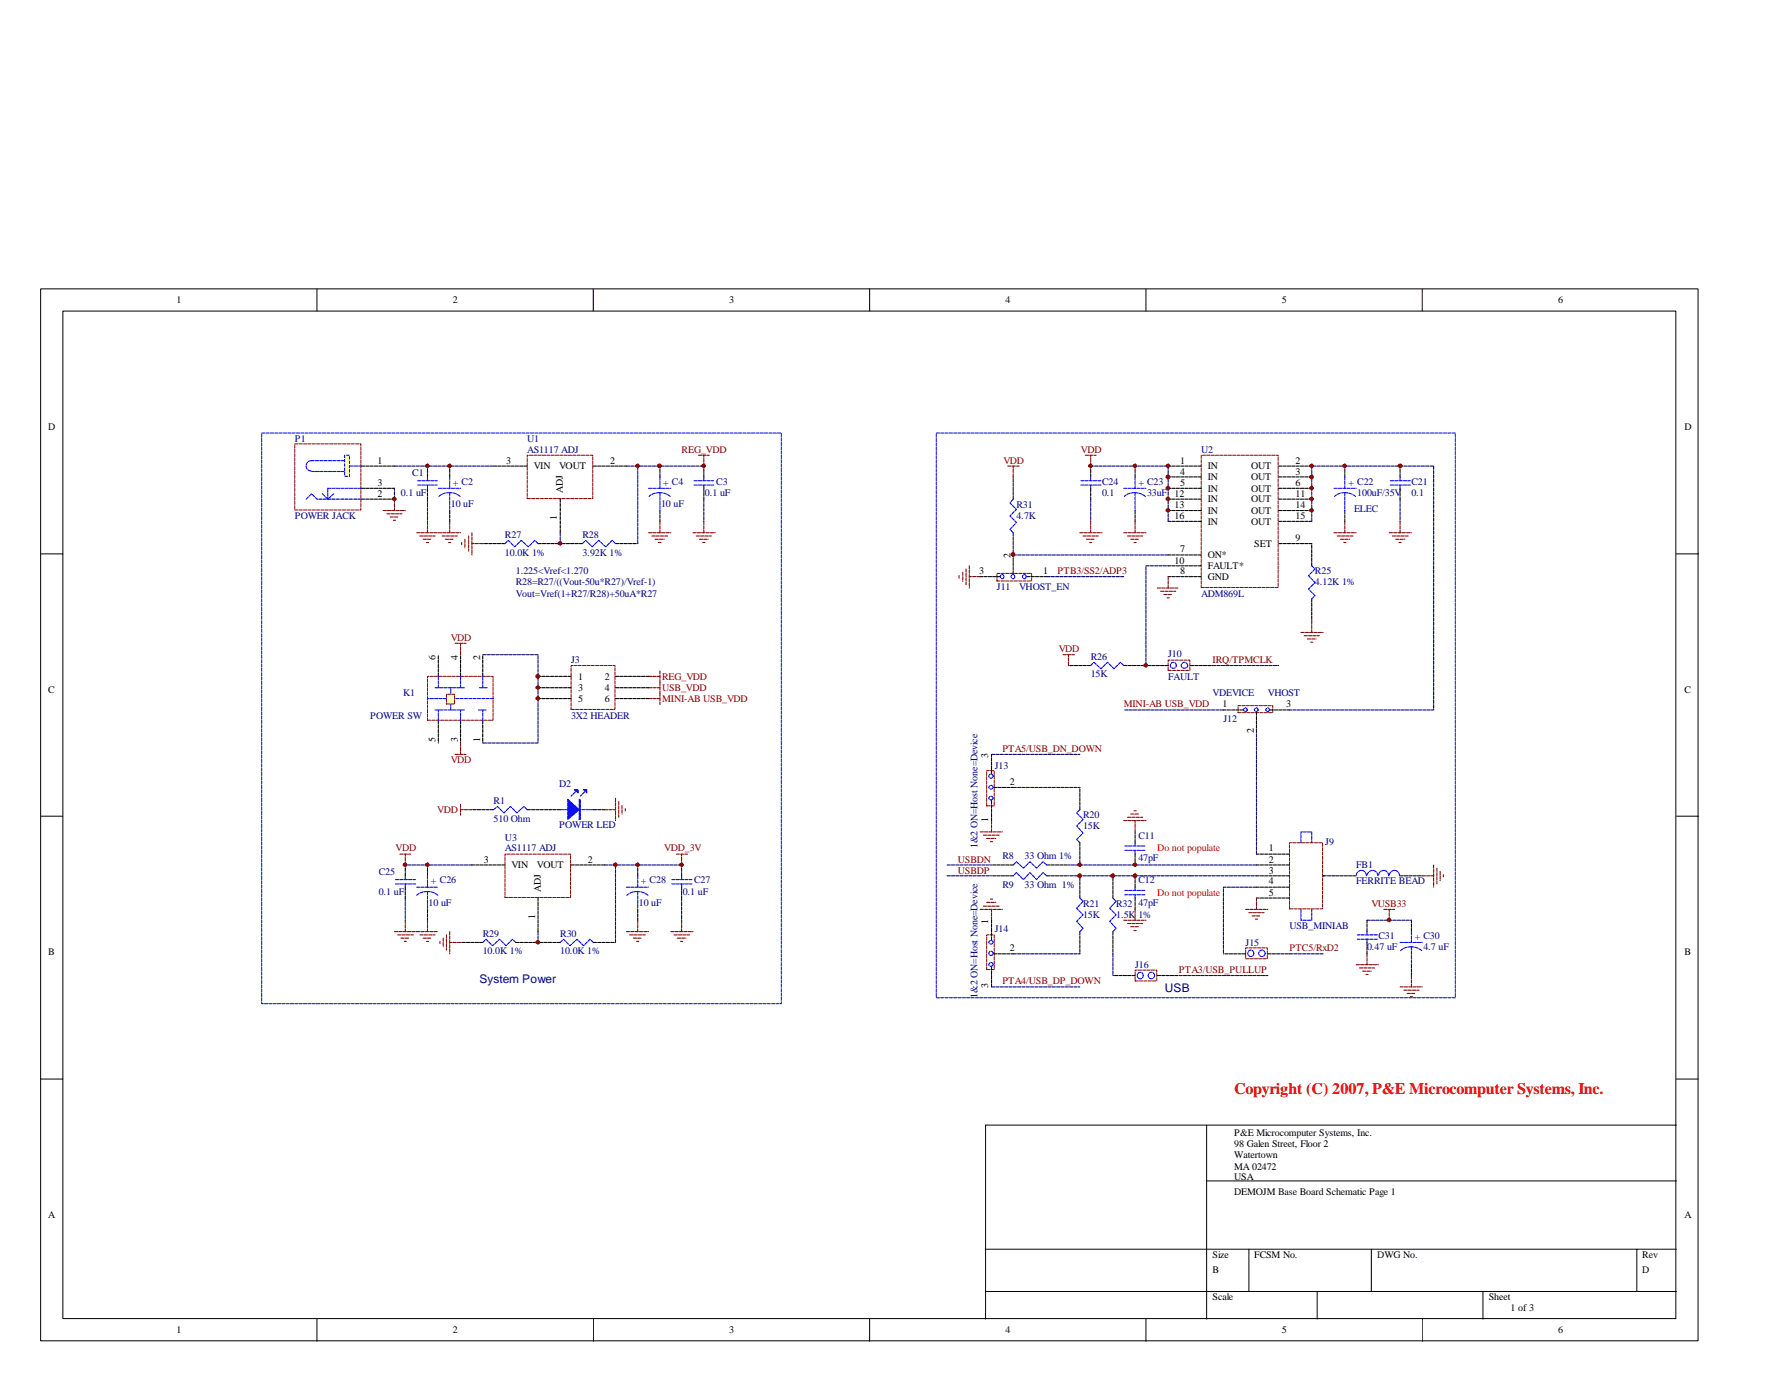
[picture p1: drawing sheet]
<svg xmlns="http://www.w3.org/2000/svg" width="279mm" height="216mm" viewBox="0 0 279 216" stroke-linecap="round" stroke-linejoin="round" font-family="sans-serif">
<g fill="none" stroke="#000" stroke-width=".16">
<path d="M6.3 45.1h259v164.4h-259zM9.8 48.6h252.1v157.4h-252.1zM49.5 45.1v3.5M92.7 45.1v3.5M135.9 45.1v3.5M179.1 45.1v3.5M222.2 45.1v3.5M6.3 86.5h3.5M262 86.5h3.4M6.3 127.5h3.5M262 127.5h3.4M6.3 168.6h3.5"/>
<path d="M188.6 175.8v30.3M262 168.6h3.4M262 175.8h-108v30.3M154 195.2h108M188.6 184.5h73.4M195.2 195.2v6.6M214.3 195.2v6.6M255.8 195.2v6.6M49.5 206.1v3.4M92.7 206.1v3.4M135.9 206.1v3.4M154 201.8h108"/>
<path d="M179.1 206.1v3.4M205.8 201.8v4.3M222.2 206.1v3.4M231.7 201.8v4.3"/>
</g>
<path d="M146.3 67.6h81.1v88.3h-81.1v-88.3" fill="none" stroke="#0000bf" stroke-width=".16" stroke-dasharray=".5 .2"/>
<path d="M193.5 110.2h5.4v1.1h-5.4z" fill="none" stroke="#800000" stroke-width=".16" stroke-dasharray=".5 .2"/>
<path d="M194.3 110.9h-3.1M196.3 111.3v3.1M198.5 110.9h3" fill="none" stroke="#000" stroke-width=".17" stroke-dasharray=".5 .2"/>
<g fill="none" stroke="#00f" stroke-width=".17" stroke-dasharray=".5 .2">
<circle cx="194.6" cy="110.9" r=".29"/>
<circle cx="196.3" cy="110.9" r=".29"/>
<circle cx="198.1" cy="110.9" r=".29"/>
</g>
<path d="M187.8 71.2h11.9v20.6h-11.9z" fill="#fff"/>
<path d="M187.7 71.1h12v20.7h-12z" fill="none" stroke="#800000" stroke-width=".16" stroke-dasharray=".5 .2"/>
<g fill="none" stroke="#000" stroke-width=".17" stroke-dasharray=".5 .2">
<path d="M187.7 72.8h-5.2M187.7 74.5h-5.2M187.7 76.3h-5.2M187.7 78h-5.2M187.7 79.8h-5.2M199.8 72.8h5.2M199.8 74.5h5.2M199.8 76.3h5.2M199.8 78h5.2M199.8 79.8h5.2M187.7 81.4h-5.2M187.7 86.7h-5.2"/>
<path d="M187.7 88.4h-5.2M187.7 90.1h-5.2M199.8 81.4h5.2M199.8 84.9h5.2M205 88.4v-3.5M205 93.6v3.4"/>
</g>
<path d="M205 93.6l.5-.6-1-1 1-1-1-1.1 1-1-.5-.5" fill="none" stroke="#00f" stroke-width=".17" stroke-dasharray=".5 .2"/>
<path d="M180.8 91.9h3.4M181.4 92.4h2.3M181.9 92.9h1.3M182.4 93.4h.3M182.5 90.1v1.8M203.3 98.8h3.5M203.8 99.3h2.4M204.3 99.8h1.4M205 97v1.8M204.8 100.3h.3" fill="none" stroke="#800000" stroke-width=".17" stroke-dasharray=".5 .2"/>
<path d="M201.6 131.7h5.1v10.3h-5.1z" fill="#fff"/>
<path d="M155.8 89.6h5.4v1.2h-5.4zM182.5 103.1h3.4v1.6h-3.4zM154.2 120.4h1.2v5.5h-1.2zM201.5 131.7h5.2v10.3h-5.2zM154.2 146h1.2v5.5h-1.2zM177.4 151.6h3.4v1.6h-3.4zM194.6 148.1h3.4v1.7h-3.4z" fill="none" stroke="#800000" stroke-width=".16" stroke-dasharray=".5 .2"/>
<g fill="none" stroke="#000" stroke-width=".17" stroke-dasharray=".5 .2">
<path d="M158.3 78v-3.5M170.4 76.3v1.7M170.4 74.5v-1.7M177.4 74.5v-1.7M177.4 79.8v1.6M210.1 74.5v-1.7M210.1 79.8v1.6M218.8 74.5v-1.7M218.8 76.3v1.7M156.3 90.1h-3.1M158.3 89.7v-3M158.3 83.2v3.5"/>
<path d="M160.4 90.1h3.2M170.4 104h-3.4M175.6 104h3.5M182.5 104h-3.4M186 104h3.5M77.1 126.5h-3.4M82.4 126.5h3.5M87.5 126.5h-1.6M92.7 126.5h1.8M154.9 125.1v3.1M154.9 120.9v-3M155.3 123h3"/>
<path d="M158.3 135.1h-3.4M158.3 136.8h-3.4M163.6 135.1h3.4M163.6 136.8h3.4M168.7 131.7v3.4M168.7 126.5v-3.5M177.4 138.6v-1.8M177.4 133.4v1.7M177.4 131.7v-1.7M201.5 133.4h-5.2M201.5 135.1h-5.2M201.5 136.8h-5.2"/>
<path d="M201.5 138.6h-5.2M206.8 136.8h.1M211.9 136.8h-3.5M218.8 136.8h3.4M154.9 146.9v-3.1M154.9 151v3.2M155.3 149h3M168.7 140.3v-3.5M168.7 145.5v3.5M173.9 140.3v-3.5M173.9 145.5v3.5M177.4 140.3v1.8"/>
<path d="M177.4 152.4h-3.5M180.8 152.4h3.4M194.6 149h-3.4M198.1 149h3.4M201.5 140.3h-5.2M213.6 147.2v1.8M213.6 145.5v-1.7M220.6 145.5v-1.7M220.6 150.7v1.7"/>
</g>
<g fill="none" stroke="#00f" stroke-width=".17" stroke-dasharray=".5 .2">
<path d="M158.3 78l-.5 .6 1 1-1 1 1 1-1 1.1 .5 .5M170.4 75.1v-.6M170.4 76.3v-.5M172 75.1h-3.1M172 75.8h-3.1M175.6 76.3h3.5M177.3 77l-1 .2-.6 .4M177.4 77v2.8M177.4 74.5v1.8M179 77.6l-.7-.4-1-.2M208.4 76.3h3.5M210.1 77v2.8"/>
<path d="M210.1 74.5v1.8M210.1 77l-1 .2-.6 .4M211.8 77.6l-.6-.4-1.1-.2M217.3 75.8h3.1M217.3 75.1h3.1M218.8 75.8v.5M218.8 74.5v.6M175.6 104l-.5-.5-1 1-1-1-1.1 1-1.1-1-.5 .5M82.4 126.5l-.5-.5-1.1 1-1-1-1.1 1-1-1-.6 .5M87.5 126.5h5.2M89.9 123.7l-.7 .7M91.4 123.7l-.7 .7"/>
<path d="M163.6 135.1l-.6-.5-1 1-1-1-1.1 1-1.1-1-.5 .5M163.6 136.8l-.6-.5-1 1.1-1-1.1-1.1 1.1-1.1-1.1-.5 .5M168.7 126.5l-.5 .5 1 1-1 1 1 1.1-1 1 .5 .6M177.4 139.1v-.5M177.4 132.2v-.5M177.4 133.4v-.6M178.9 139.1h-3.1M178.9 139.8h-3.1M178.9 132.2h-3.1M178.9 132.8h-3.1M203.3 131.7v-1.7h1.7v1.7M212.8 136a.85 .85 0 0 0-.9 .8"/>
<path d="M213.5 136.8a.84 .84 0 0 0-.7-.8M214.5 136a.91 .91 0 0 0-.9 .8M215.3 136.8a.85 .85 0 0 0-.8-.8M216.2 136a.85 .85 0 0 0-.8 .8M217 136.8a.84 .84 0 0 0-.8-.8M217.9 136a.85 .85 0 0 0-.8 .8M218.7 136.8a.84 .84 0 0 0-.8-.8M168.7 145.5l.5-.5-1-1.1 1-1-1-1 1-1.1-.5-.5M173.9 145.5l.5-.5-1-1.1 1-1-1-1 1-1.1-.5-.5M177.4 140.3v-.5M203.3 142.1v1.7h1.7v-1.7M213.6 146v-.5"/>
<path d="M213.6 147.2v-.5M215.2 146h-3.1M215.2 146.7h-3.1M218.8 147.2h3.4M220.5 147.9l-1.1 .2-.5 .4M220.6 147.9v2.8M220.6 145.5v1.7M222.2 148.5l-.7-.4-1-.2"/>
<circle cx="156.6" cy="90.1" r=".31"/>
<circle cx="158.3" cy="90.1" r=".31"/>
<circle cx="160.1" cy="90.1" r=".31"/>
<circle cx="183.3" cy="103.9" r=".47"/>
<circle cx="185.1" cy="103.9" r=".48"/>
<circle cx="154.9" cy="121.2" r=".33"/>
<circle cx="154.9" cy="124.7" r=".31"/>
<circle cx="154.9" cy="123" r=".31"/>
<circle cx="154.9" cy="148.9" r=".33"/>
<circle cx="154.9" cy="147.2" r=".31"/>
<circle cx="154.9" cy="150.7" r=".31"/>
<circle cx="178.2" cy="152.4" r=".49"/>
<circle cx="179.9" cy="152.4" r=".5"/>
<circle cx="195.4" cy="148.9" r=".49"/>
<circle cx="197.2" cy="148.9" r=".5"/>
</g>
<g fill="none" stroke="#000080" stroke-width=".17" stroke-dasharray=".5 .2">
<path d="M170.4 78v3.4M218.8 78v3.4M224 72.8v38.1h-22.5M163.6 90.1h12M182.5 81.4v-8.6h-12.1M182.5 86.7h-24.2M205 81.4v-8.6h19M154.9 117.9h13.8M179.1 104v-15.6h3.4M189.5 104h10.3M191.2 110.9h-15.6M148 135.1h6.9"/>
<path d="M148 136.8h6.9M158.3 123h10.4M186 136.8h10.3M186 136.8h-19M196.3 135.1h-29.3M196.3 133.4v-19M196.3 138.6h-5.1v10.4M206.8 136.8h1.6M154.9 154.2h13.8M158.3 149h10.4M173.9 149v3.4M184.2 152.4h13.9"/>
<path d="M201.5 149h5.3M213.6 143.8h7"/>
</g>
<g fill="none" stroke="#800000" stroke-width=".17" stroke-dasharray=".5 .2">
<path d="M157.5 72.8h1.8M158.3 74.5v-1.7M169.6 71.1h1.7M170.4 72.8v-1.7M149.9 89.9v.4M150.5 89.4v1.4M151 88.9v2.5M151.5 88.4v3.5M153.2 90.1h-1.7M168.7 83.2h3.5M169.2 83.7h2.4M169.8 84.2h1.3"/>
<path d="M170.3 84.8h.3M170.4 81.4v1.8M175.6 83.2h3.5M176.2 83.7h2.4M176.7 84.2h1.4M177.2 84.8h.3M177.4 81.4v1.8M208.4 83.2h3.5M209 83.7h2.4M209.5 84.2h1.4M210 84.8h.3M210.1 81.4v1.8"/>
<path d="M217.1 83.2h3.5M217.6 83.7h2.4M218.1 84.2h1.4M218.6 84.8h.3M218.8 81.4v1.8M166.1 102.3h1.8M167 104v-1.7M94.5 126.5h1.7M96.2 124.7v3.5M96.7 125.2v2.5M97.2 125.8v1.4M97.7 126.3v.4"/>
<path d="M153.2 130h3.4M153.7 130.5h2.4M154.2 131h1.4M154.8 131.5h.3M154.9 128.2v1.8M175.6 128.2h3.5M176.2 127.7h2.4M176.7 127.2h1.4M177.2 126.7h.3M177.4 130v-1.8M222.2 136.8h1.8M224 135.1v3.5"/>
<path d="M224.5 135.6v2.5M225 136.1v1.5M225.6 136.7v.3M153.2 142.1h3.4M153.7 141.6h2.4M154.2 141h1.4M154.8 140.5h.3M154.9 143.8v-1.7M175.6 143.8h3.5M176.2 144.3h2.4M176.7 144.8h1.4M177.2 145.4h.3"/>
<path d="M177.4 142.1v1.7M194.6 142.1h3.5M195.2 142.6h2.3M195.7 143.1h1.3M196.2 143.6h.3M196.3 140.3v1.8M211.9 150.7h3.5M212.4 151.2h2.4M212.9 151.7h1.4M213.4 152.2h.4M213.6 149v1.7M216.2 142.1h1.7"/>
<path d="M217.1 143.8v-1.7M218.8 154.2h3.4M219.4 154.7h2.3M219.9 155.2h1.3M220.4 155.7h.3M220.6 152.4v1.8"/>
</g>
<g fill="#800000" stroke="#800000" stroke-width=".16" stroke-dasharray=".5 .2">
<circle cx="182.5" cy="72.8" r=".29"/>
<circle cx="182.5" cy="74.5" r=".31"/>
<circle cx="182.5" cy="76.2" r=".29"/>
<circle cx="182.5" cy="77.9" r=".29"/>
<circle cx="182.5" cy="79.7" r=".29"/>
<circle cx="204.9" cy="72.8" r=".29"/>
<circle cx="204.9" cy="74.5" r=".31"/>
<circle cx="204.9" cy="76.2" r=".29"/>
<circle cx="204.9" cy="77.9" r=".29"/>
<circle cx="204.9" cy="79.7" r=".29"/>
<circle cx="170.4" cy="72.8" r=".29"/>
<circle cx="218.8" cy="72.8" r=".31"/>
<circle cx="210.1" cy="72.8" r=".29"/>
<circle cx="177.3" cy="72.8" r=".29"/>
<circle cx="168.7" cy="135.1" r=".29"/>
<circle cx="168.7" cy="136.8" r=".31"/>
<circle cx="177.3" cy="136.8" r=".31"/>
<circle cx="177.3" cy="135.1" r=".29"/>
<circle cx="158.3" cy="86.6" r=".31"/>
<circle cx="179" cy="103.9" r=".29"/>
<circle cx="173.9" cy="136.8" r=".31"/>
<circle cx="217" cy="143.7" r=".29"/>
</g>
<g fill="#00f" stroke="#00f" stroke-width=".17" stroke-dasharray=".5 .2">
<path d="M88.7 124.9l1.8 1.6-1.8 1.5z" fill-rule="evenodd"/>
<path d="M90.5 124.9h.2v3.1h-.2z" fill-rule="evenodd"/>
<path d="M91.2 123.4h.5v.5z" fill-rule="evenodd"/>
<path d="M89.7 123.4h.6v.5z" fill-rule="evenodd"/>
</g>
<path d="M40.9 67.6h81.2v89.2h-81.2v-89.2" fill="none" stroke="#00f" stroke-width=".16" stroke-dasharray=".5 .2"/>
<path d="M46.1 69.4h10.3v10.3h-10.3z" fill="#fff"/>
<path d="M46.1 69.3h10.3v10.4h-10.3z" fill="none" stroke="#800000" stroke-width=".16" stroke-dasharray=".5 .2"/>
<path d="M56.5 72.8h5.1M56.5 76.3h5.1M56.5 78h5.1" fill="none" stroke="#000" stroke-width=".17" stroke-dasharray=".5 .2"/>
<path d="M48.7 72a.81 .81 0 0 0-.9 .8 .81 .81 0 0 0 .9 .8M53.8 72h-5.1M53.8 73.7h-5.1" fill="none" stroke="#00f" stroke-width=".17" stroke-dasharray=".5 .2"/>
<path d="M53.8 71.1h.8v3.3h-.8z" fill-rule="evenodd" fill="#ffffb0" stroke="#00f" stroke-width=".17" stroke-dasharray=".5 .2" stroke-linecap="butt"/>
<g fill="none" stroke="#00f" stroke-width=".17" stroke-dasharray=".5 .2">
<path d="M47.8 78l.9-.9 .8 .9h7M50.4 77.1l.8 .9 1-.9M51.2 76.3v1.7M54.7 72.8h1.8M56.5 76.3h-5.3M65.3 75.8h3M65.3 75.1h3M66.8 75.8v.5M66.8 74.5v.6M68.5 76.3h3.5M70.3 77v2.8M70.3 74.5v1.8"/>
<path d="M70.3 77h-.4a2.11 2.11 0 0 0-1.3 .6M71.9 77.6l-.6-.4-1-.2M101.3 76.3h3.5M103 77l-1 .2-.6 .4M103.1 77v2.8M103.1 74.5v1.8M104.7 77.6l-.6-.4-1.1-.2M108.5 75.8h3M108.5 75.1h3M110 75.8v.5M110 74.5v.6"/>
</g>
<g fill="none" stroke="#800000" stroke-width=".17" stroke-dasharray=".5 .2">
<path d="M59.9 79.8h3.4M61.6 78v1.8M109.1 71.1h1.7M110 72.8v-1.7M60.5 80.3h2.3M61 80.8h1.3M61.5 81.3h.3M65.1 83.2h3.4M65.6 83.7h2.4M66.1 84.2h1.4M66.6 84.8h.4M66.8 81.4v1.8"/>
<path d="M68.5 83.2h3.5M69.1 83.7h2.4M69.6 84.2h1.4M70.1 84.8h.3M70.3 81.4v1.8M101.3 83.2h3.5M101.9 83.7h2.4M102.4 84.2h1.4M102.9 84.8h.4M103.1 81.4v1.8M108.3 83.2h3.5M108.8 83.7h2.4"/>
<path d="M109.3 84.2h1.4M109.8 84.8h.4M110 81.4v1.8M72 125.6v1.7M73.7 126.5h-1.7"/>
</g>
<path d="M66.8 74.5v-1.7M66.8 76.3v1.7M70.3 74.5v-1.7M70.3 79.8v1.6M103.1 74.5v-1.7M103.1 79.8v1.6M110 74.5v-1.7M110 76.3v1.7" fill="none" stroke="#000" stroke-width=".17" stroke-dasharray=".5 .2"/>
<path d="M66.9 105.7h10.1v6.8h-10.1z" fill="#fff"/>
<path d="M66.8 105.7h10.2v6.8h-10.2z" fill="none" stroke="#800000" stroke-width=".16" stroke-dasharray=".5 .2"/>
<path d="M68.5 112.6v3.5M68.5 105.7v-3.4M72 112.6v3.5M72 105.7v-3.4M75.4 112.6v3.5M75.4 105.7v-3.4" fill="none" stroke="#000" stroke-width=".17" stroke-dasharray=".5 .2"/>
<path d="M68 110.9h4.6M68 107.4h4.6M68.5 112.6v-1.7M68.5 105.7v1.7M70.4 110.9v-3.5M72 112.6v-1.7M72 105.7v1.7M74.8 110.9h1.3M75.4 112.6v-1.7M75.4 105.7v1.7M76.1 107.4h-1.3" fill="none" stroke="#00f" stroke-width=".17" stroke-dasharray=".5 .2"/>
<path d="M69.8 108.5h1.2v1.5h-1.2z" fill="#ffffb0"/>
<path d="M69.8 108.5h1.2v1.5h-1.2z" fill="none" stroke="#800000" stroke-width=".16" stroke-dasharray=".5 .2"/>
<path d="M69.8 109.1h-3M77.1 109.1h-6" fill="none" stroke="#00f" stroke-width=".16" stroke-dasharray=".5 .2"/>
<path d="M71.1 100.5h1.7M71.1 117.9h1.7M72 102.3v-1.8M72 116.1v1.8M101.3 109.1h1.8M101.3 105.7h1.8M101.3 107.4h1.8M103.1 108.3v1.8M103.1 104.8v1.8M103.1 106.6v1.7" fill="none" stroke="#800000" stroke-width=".17" stroke-dasharray=".5 .2"/>
<path d="M61.6 72.8h15.5M61.6 78v-1.7M66.8 78v3.4M97.9 72.8h12.1M110 78v3.4M75.4 102.3h8.7v13.8h-8.7" fill="none" stroke="#000080" stroke-width=".17" stroke-dasharray=".5 .2"/>
<path d="M82.5 71.2h10.1v6.7h-10.1z" fill="#fff"/>
<path d="M82.4 71.1h10.2v6.8h-10.2z" fill="none" stroke="#800000" stroke-width=".16" stroke-dasharray=".5 .2"/>
<g fill="none" stroke="#000" stroke-width=".17" stroke-dasharray=".5 .2">
<path d="M82.4 72.8h-5.3M87.5 78v5.2M92.7 72.8h5.2M78.9 84.9h-3.5M84.1 84.9h3.4M91 84.9h-3.5M96.2 84.9h3.5M63.3 136.8v-1.7M63.3 138.6v1.7M66.8 136.8v-1.7M99.7 136.8v-1.7M106.5 136.8v-1.7"/>
<path d="M106.5 138.6v1.7M66.8 142.1v1.7M99.7 142.1v1.7"/>
</g>
<g fill="none" stroke="#00f" stroke-width=".17" stroke-dasharray=".5 .2">
<path d="M84.1 84.9l-.5-.5-1.1 1-1.1-1-1 1-1-1-.5 .5M96.2 84.9l-.5-.5-1 1-1.1-1-1.1 1-1-1-.5 .5M61.8 138.1h3.1M61.8 137.4h3.1M63.3 138.1v.5M63.3 136.8v.6M65.1 138.6h3.4M66.8 139.3v2.8M66.8 136.8v1.8M66.8 139.3h-.4a2.11 2.11 0 0 0-1.3 .6M68.4 139.9l-.6-.4-1-.2M97.9 138.6h3.4"/>
<path d="M99.6 139.3l-1.1 .2-.5 .4M99.7 139.3v2.8M99.7 136.8v1.8M101.3 139.9l-.7-.4-1-.2M105 138.1h3.1M105 137.4h3.1M106.5 138.1v.5M106.5 136.8v.6"/>
</g>
<g fill="none" stroke="#800000" stroke-width=".17" stroke-dasharray=".5 .2">
<path d="M72.1 84.8v.3M72.6 84.2v1.4M73.2 83.7v2.4M73.7 83.2v3.5M75.4 84.9h-1.7M105.7 133.4h1.7M106.5 135.1v-1.7M61.6 145.5h3.5M62.1 146h2.5M62.7 146.6h1.3M63.2 147.1h.3M63.3 143.8v1.7"/>
<path d="M65.1 145.5h3.4M65.6 146h2.4M66.1 146.6h1.4M66.6 147.1h.4M66.8 143.8v1.7M97.9 145.5h3.4M98.4 146h2.4M99 146.6h1.3M99.5 147.1h.3M99.7 143.8v1.7M104.8 145.5h3.5M105.3 146h2.5"/>
<path d="M105.8 146.6h1.4M106.3 147.1h.4M106.5 143.8v1.7"/>
</g>
<path d="M87.5 83.2v1.7M99.7 84.9v-12.1M94.5 135.1h12M63.3 140.3v3.5M106.5 140.3v3.5" fill="none" stroke="#000080" stroke-width=".17" stroke-dasharray=".5 .2"/>
<path d="M79 133.5h10.2v6.7h-10.2z" fill="#fff"/>
<path d="M89.2 104h6.9v6.8h-6.9zM78.9 133.4h10.3v6.8h-10.3z" fill="none" stroke="#800000" stroke-width=".16" stroke-dasharray=".5 .2"/>
<g fill="none" stroke="#000" stroke-width=".17" stroke-dasharray=".5 .2">
<path d="M89.2 107.4h-5.1M89.2 105.7h-5.1M89.2 109.1h-5.1M96.2 105.7h5.1M96.2 107.4h5.1M96.2 109.1h5.1M78.9 135.1h-5.2M89.2 135.1h5.3M75.4 147.2h-3.4M80.6 147.2h3.5M84.1 140.3v5.2M87.5 147.2h-3.4"/>
<path d="M92.7 147.2h3.5"/>
</g>
<path d="M80.6 147.2l-.5-.5-1 1-1-1-1.1 1-1.1-1-.5 .5M92.7 147.2l-.5-.5-1 1-1-1-1.1 1-1-1-.6 .5" fill="none" stroke="#00f" stroke-width=".17" stroke-dasharray=".5 .2"/>
<path d="M62.5 133.4h1.7M63.3 135.1v-1.7M68.7 147.1v.3M69.3 146.6v1.3M69.8 146v2.4M70.3 145.5v3.5M72 147.2h-1.7" fill="none" stroke="#800000" stroke-width=".17" stroke-dasharray=".5 .2"/>
<path d="M73.7 135.1h-10.4M84.1 145.5v1.7M96.2 147.2v-12.1" fill="none" stroke="#000080" stroke-width=".17" stroke-dasharray=".5 .2"/>
<g fill="#800000" stroke="#800000" stroke-width=".16" stroke-dasharray=".5 .2">
<circle cx="61.6" cy="77.9" r=".29"/>
<circle cx="70.2" cy="72.8" r=".29"/>
<circle cx="66.8" cy="72.8" r=".29"/>
<circle cx="103.1" cy="72.8" r=".31"/>
<circle cx="109.9" cy="72.8" r=".29"/>
<circle cx="87.5" cy="84.9" r=".29"/>
<circle cx="99.6" cy="72.8" r=".29"/>
<circle cx="66.8" cy="135.1" r=".29"/>
<circle cx="63.3" cy="135.1" r=".29"/>
<circle cx="99.6" cy="135.1" r=".29"/>
<circle cx="106.5" cy="135.1" r=".29"/>
<circle cx="84" cy="147.2" r=".29"/>
<circle cx="96.1" cy="135.1" r=".29"/>
<circle cx="84" cy="107.4" r=".29"/>
<circle cx="84" cy="105.7" r=".31"/>
<circle cx="84" cy="109.1" r=".29"/>
</g>
<text font-size="2.5" fill="#f00" x="192.9" y="170.9">Copyright (C) 2007, P&amp;E Microcomputer Systems, Inc.</text>
<g font-size="1.9" fill="#000080">
<text x="74.9" y="153.6">System Power</text>
<text x="182" y="155">USB</text>
</g>
<g font-size="1.6">
<text x="27.6" y="47.3">1</text>
<text x="70.8" y="47.3">2</text>
<text x="114" y="47.3">3</text>
<text x="157.1" y="47.3">4</text>
<text x="200.3" y="47.3">5</text>
<text x="243.5" y="47.3">6</text>
<text x="7.5" y="67.2">D</text>
<text x="263.2" y="67.2">D</text>
<text x="59" y="72.5">1</text>
<text x="59" y="75.9">3</text>
<text x="59" y="77.6">2</text>
<text x="79.1" y="72.5">3</text>
<text x="83.4" y="73.3">VIN</text>
<text x="87.4" y="73.3">VOUT</text>
<text x="88" y="77" transform="rotate(-90 88 77)">ADJ</text>
<text x="95.3" y="72.5">2</text>
<text x="183.6" y="77.6">12</text>
<text x="184.4" y="72.5">1</text>
<text x="184.4" y="74.2">4</text>
<text x="184.4" y="75.9">5</text>
<text x="188.7" y="73.3">IN</text>
<text x="188.7" y="75">IN</text>
<text x="188.7" y="76.8">IN</text>
<text x="195.5" y="73.3">OUT</text>
<text x="195.5" y="75">OUT</text>
<text x="195.5" y="76.8">OUT</text>
<text x="202.4" y="72.5">2</text>
<text x="202.4" y="74.2">3</text>
<text x="202.4" y="75.9">6</text>
<text x="202.4" y="77.6">11</text>
<text x="87" y="81.3" transform="rotate(-90 87 81.3)">1</text>
<text x="183.6" y="79.3">13</text>
<text x="183.6" y="81.1">16</text>
<text x="188.7" y="78.5">IN</text>
<text x="188.7" y="80.3">IN</text>
<text x="188.7" y="82">IN</text>
<text x="195.5" y="78.5">OUT</text>
<text x="195.5" y="80.3">OUT</text>
<text x="195.5" y="82">OUT</text>
<text x="202.4" y="79.3">14</text>
<text x="202.4" y="81.1">15</text>
<text x="153" y="89.7">3</text>
<text x="157.9" y="87.2" transform="rotate(-90 157.9 87.2)">2</text>
<text x="163" y="89.7">1</text>
<text x="183.6" y="88.1">10</text>
<text x="184.4" y="86.3">7</text>
<text x="184.4" y="89.7">8</text>
<text x="188.7" y="87.1">ON*</text>
<text x="188.7" y="88.9">FAULT*</text>
<text x="196" y="85.4">SET</text>
<text x="202.4" y="84.6">9</text>
<text x="188.7" y="90.6">GND</text>
<text x="68.1" y="103.1" transform="rotate(-90 68.1 103.1)">6</text>
<text x="71.5" y="103.1" transform="rotate(-90 71.5 103.1)">4</text>
<text x="75" y="103.1" transform="rotate(-90 75 103.1)">2</text>
<text x="90.3" y="107.9">3</text>
<text x="90.3" y="106.2">1</text>
<text x="94.5" y="106.2">2</text>
<text x="94.5" y="107.9">4</text>
<text x="7.5" y="108.3">C</text>
<text x="90.3" y="109.6">5</text>
<text x="94.5" y="109.6">6</text>
<text x="191" y="110.5">1</text>
<text x="201" y="110.5">3</text>
<text x="263.2" y="108.3">C</text>
<text x="68.1" y="115.9" transform="rotate(-90 68.1 115.9)">5</text>
<text x="71.5" y="115.9" transform="rotate(-90 71.5 115.9)">3</text>
<text x="75" y="115.9" transform="rotate(-90 75 115.9)">1</text>
<text x="154.4" y="118.4" transform="rotate(-90 154.4 118.4)">3</text>
<text x="195.9" y="114.6" transform="rotate(-90 195.9 114.6)">2</text>
<text x="157.8" y="122.6">2</text>
<text x="154.4" y="128.4" transform="rotate(-90 154.4 128.4)">1</text>
<text x="75.6" y="134.8">3</text>
<text x="79.9" y="135.6">VIN</text>
<text x="83.9" y="135.6">VOUT</text>
<text x="91.9" y="134.8">2</text>
<text x="198.3" y="133">1</text>
<text x="198.3" y="134.8">2</text>
<text x="198.3" y="136.5">3</text>
<text x="83.7" y="143.6" transform="rotate(-90 83.7 143.6)">1</text>
<text x="84.5" y="139.3" transform="rotate(-90 84.5 139.3)">ADJ</text>
<text x="198.3" y="138.2">4</text>
<text x="198.3" y="140">5</text>
<text x="7.5" y="149.3">B</text>
<text x="154.4" y="144.3" transform="rotate(-90 154.4 144.3)">1</text>
<text x="157.8" y="148.6">2</text>
<text x="263.2" y="149.3">B</text>
<text x="154.4" y="154.3" transform="rotate(-90 154.4 154.3)">3</text>
<text x="192.9" y="177.5">P&amp;E Microcomputer Systems, Inc.</text>
<text x="192.9" y="179.2">98 Galen Street, Floor 2</text>
<text x="192.9" y="180.9">Watertown</text>
<text x="192.9" y="182.7">MA 02472</text>
<text x="192.9" y="184.4">USA</text>
<text x="7.5" y="190.3">A</text>
<text x="192.9" y="186.7">DEMOJM Base Board Schematic Page 1</text>
<text x="263.2" y="190.3">A</text>
<text x="189.5" y="196.5">Size</text>
<text x="196" y="196.5">FCSM No.</text>
<text x="215.2" y="196.5">DWG No.</text>
<text x="256.6" y="196.5">Rev</text>
<text x="189.5" y="198.8">B</text>
<text x="189.5" y="203.1">Scale</text>
<text x="232.7" y="203.1">Sheet</text>
<text x="256.6" y="198.8">D</text>
<text x="27.6" y="208.3">1</text>
<text x="70.8" y="208.3">2</text>
<text x="114" y="208.3">3</text>
<text x="157.1" y="208.3">4</text>
<text x="200.3" y="208.3">5</text>
<text x="236.1" y="204.8">1 of 3</text>
<text x="243.5" y="208.3">6</text>
</g>
<g font-size="1.6" fill="#000080">
<text x="46.1" y="69">P1</text>
<text x="82.4" y="69">U1</text>
<text x="82.4" y="70.7">AS1117 ADJ</text>
<text x="187.7" y="70.7">U2</text>
<text x="62.7" y="77.5">0.1 uF</text>
<text x="64.4" y="74.3">C1</text>
<text x="70.8" y="75.9">+ C2</text>
<text x="103.6" y="75.9">+ C4</text>
<text x="110.2" y="77.5">0.1 uF</text>
<text x="111.9" y="75.7">C3</text>
<text x="172.2" y="75.7">C24</text>
<text x="172.2" y="77.5">0.1</text>
<text x="177.9" y="75.9">+ C23</text>
<text x="179.2" y="77.5">33uF</text>
<text x="210.7" y="75.9">+ C22</text>
<text x="212.1" y="77.5">100uF/35V</text>
<text x="220.6" y="75.7">C21</text>
<text x="220.6" y="77.5">0.1</text>
<text x="46.1" y="81.1">POWER JACK</text>
<text x="70.4" y="79.2">10 uF</text>
<text x="103.3" y="79.2">10 uF</text>
<text x="158.8" y="79.3">R31</text>
<text x="158.8" y="81.1">4.7K</text>
<text x="211.6" y="79.9">ELEC</text>
<text x="78.9" y="84.1">R27</text>
<text x="78.9" y="86.8">10.0K 1%</text>
<text x="80.6" y="89.7">1.225&lt;Vref&lt;1.270</text>
<text x="91" y="84.1">R28</text>
<text x="91" y="86.8">3.92K 1%</text>
<text x="205.5" y="89.7">R25</text>
<text x="80.6" y="91.4">R28=R27/((Vout-50u*R27)/Vref-1)</text>
<text x="80.6" y="93.2">Vout=Vref(1+R27/R28)+50uA*R27</text>
<text x="155.8" y="92.2">J11</text>
<text x="159.3" y="92.2">VHOST_EN</text>
<text x="187.7" y="93.2">ADM869L</text>
<text x="205.5" y="91.4">4.12K 1%</text>
<text x="89.2" y="103.6">J3</text>
<text x="170.4" y="103">R26</text>
<text x="170.4" y="105.8">15K</text>
<text x="182.5" y="102.7">J10</text>
<text x="182.5" y="106.2">FAULT</text>
<text x="57.8" y="112.3">POWER SW</text>
<text x="63" y="108.8">K1</text>
<text x="89.2" y="112.3">3X2 HEADER</text>
<text x="189.5" y="108.8">VDEVICE</text>
<text x="191.2" y="112.8">J12</text>
<text x="198.1" y="108.8">VHOST</text>
<text x="77.1" y="125.6">R1</text>
<text x="87.4" y="123">D2</text>
<text x="155.4" y="120.1">J13</text>
<text x="77.1" y="128.4">510 Ohm</text>
<text x="78.9" y="131.3">U3</text>
<text x="87.4" y="129.4">POWER LED</text>
<text x="169.2" y="127.8">R20</text>
<text x="169.2" y="129.5">15K</text>
<text x="177.9" y="131.1">C11</text>
<text x="207.1" y="132">J9</text>
<text x="59.2" y="136.7">C25</text>
<text x="78.9" y="133">AS1117 ADJ</text>
<text x="152.7" y="132.5" transform="rotate(-90 152.7 132.5)">1&amp;2 ON=Host None=Device</text>
<text x="156.6" y="134.2">R8</text>
<text x="160.1" y="134.2">33 Ohm 1%</text>
<text x="177.9" y="134.5">47pF</text>
<text x="211.9" y="135.6">FB1</text>
<text x="59.2" y="139.8">0.1 uF</text>
<text x="67" y="141.5">10 uF</text>
<text x="67.3" y="138.2">+ C26</text>
<text x="99.8" y="141.5">10 uF</text>
<text x="100.2" y="138.2">+ C28</text>
<text x="106.7" y="139.8">0.1 uF</text>
<text x="108.5" y="138">C27</text>
<text x="156.6" y="138.8">R9</text>
<text x="160.1" y="138.8">33 Ohm 1%</text>
<text x="169.2" y="141.6">R21</text>
<text x="169.2" y="143.4">15K</text>
<text x="174.4" y="141.6">R32</text>
<text x="174.4" y="143.4">1.5K 1%</text>
<text x="177.9" y="138">C12</text>
<text x="177.9" y="141.5">47pF</text>
<text x="211.9" y="138.2">FERRITE BEAD</text>
<text x="75.4" y="146.4">R29</text>
<text x="75.4" y="149.1">10.0K 1%</text>
<text x="87.5" y="146.4">R30</text>
<text x="87.5" y="149.1">10.0K 1%</text>
<text x="155.4" y="145.6">J14</text>
<text x="194.6" y="147.7">J15</text>
<text x="201.5" y="145.1">USB_MINIAB</text>
<text x="213.6" y="148.4">0.47 uF</text>
<text x="215.4" y="146.7">C31</text>
<text x="221.1" y="146.9">+ C30</text>
<text x="222.4" y="148.4">4.7 uF</text>
<text x="152.7" y="155.9" transform="rotate(-90 152.7 155.9)">1&amp;2 ON=Host None=Device</text>
<text x="177.4" y="151.2">J16</text>
</g>
<g font-size="1.6" fill="#800000">
<text x="106.5" y="70.7">REG_VDD</text>
<text x="168.9" y="70.7">VDD</text>
<text x="156.8" y="72.5">VDD</text>
<text x="165.3" y="89.7">PTB3/SS2/ADP3</text>
<text x="70.4" y="100.2">VDD</text>
<text x="165.4" y="101.9">VDD</text>
<text x="103.5" y="106.2">REG_VDD</text>
<text x="103.5" y="107.9">USB_VDD</text>
<text x="189.5" y="103.6">IRQ/TPMCLK</text>
<text x="103.5" y="109.6">MINI-AB USB_VDD</text>
<text x="175.6" y="110.5">MINI-AB USB_VDD</text>
<text x="70.4" y="119.2">VDD</text>
<text x="156.6" y="117.4">PTA5/USB_DN_DOWN</text>
<text x="68.3" y="127">VDD</text>
<text x="61.8" y="133">VDD</text>
<text x="103.8" y="133">VDD_3V</text>
<text x="149.7" y="134.8">USBDN</text>
<text x="149.7" y="136.5">USBDP</text>
<text x="214.3" y="141.6">VUSB33</text>
<text x="201.5" y="148.6">PTC5/RxD2</text>
<text x="156.6" y="153.8">PTA4/USB_DP_DOWN</text>
<text x="184.2" y="152.1">PTA3/USB_PULLUP</text>
</g>
<g font-size="1.6" fill="#f00">
<text x="180.8" y="133">Do not populate</text>
<text x="180.8" y="140">Do not populate</text>
</g>
</svg>
